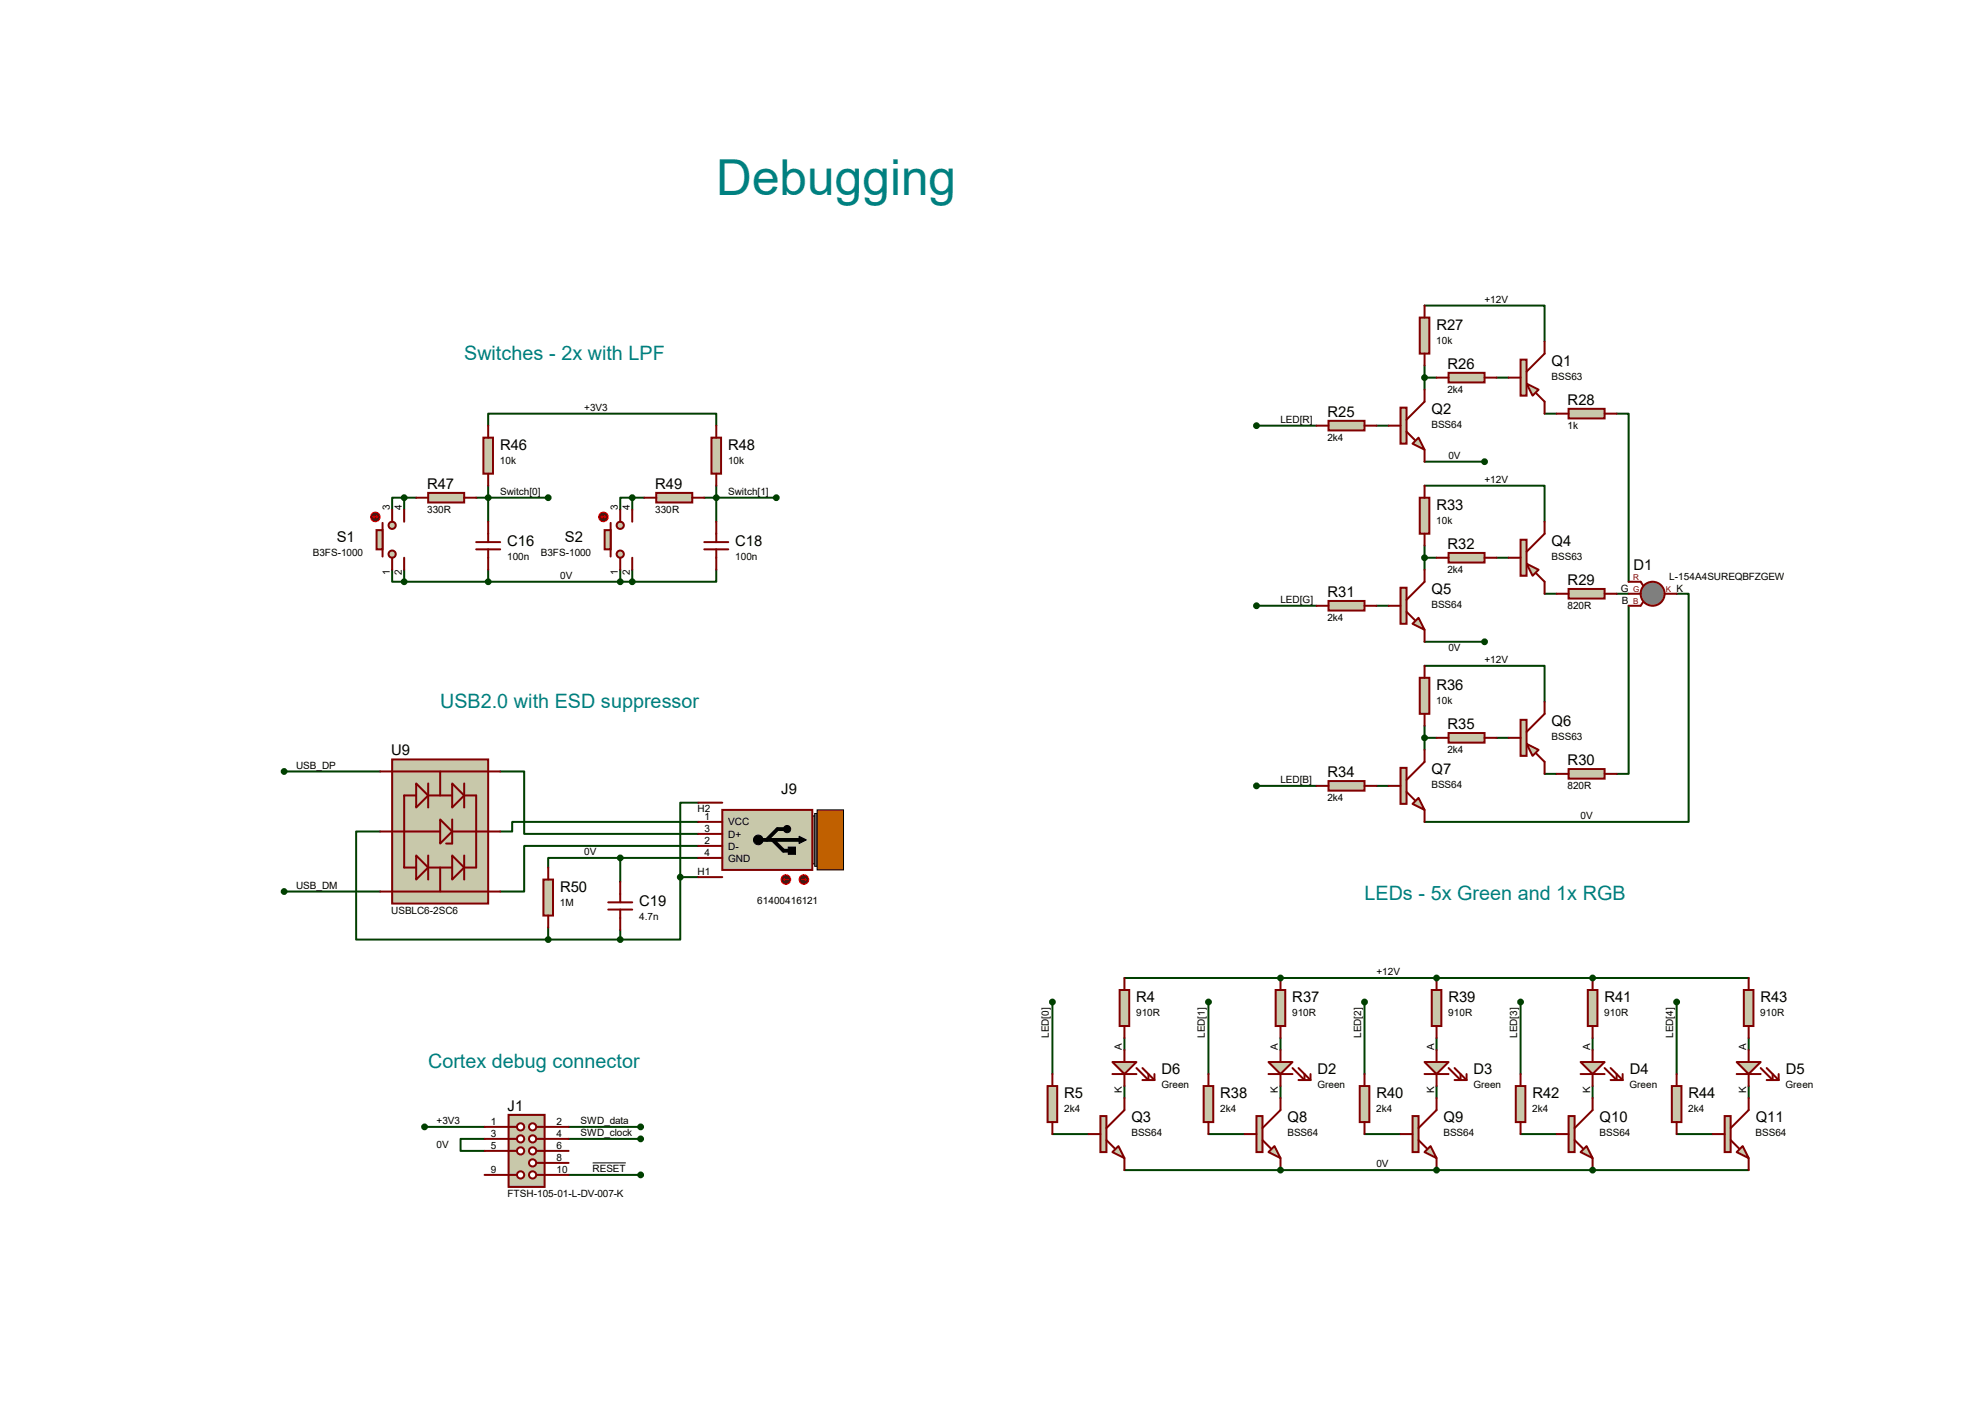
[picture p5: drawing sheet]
<svg xmlns="http://www.w3.org/2000/svg" width="420mm" height="297mm" viewBox="0 0 420 297" stroke-linecap="round" stroke-linejoin="round" font-family="sans-serif">
<g fill="none" stroke="#004000" stroke-width=".42">
<path d="M301.4 64.6h25.4v7.7M301.4 79.9h2.6M301.4 77.3v5.1M316.7 79.9h2.5M265.9 90h12.7M291.3 90h2.5M301.4 97.7h12.7M326.8 87.5h2.6M342.1 87.5h2.5v35.6M301.4 102.7h25.4v7.7M301.4 115.4v5.1M301.4 118h2.6"/>
<path d="M316.7 118h2.5M265.9 128.1h12.7M291.3 128.1h2.5M301.4 135.8h12.7M326.8 125.6h2.6M342.1 125.6h2.5M344.6 128.1v35.6h-2.5M354.8 125.6h2.5v48.3h-55.9M301.4 140.8h25.4v7.7M301.4 153.5v5.1M301.4 156.1h2.6M316.7 156.1h2.5"/>
<path d="M265.9 166.2h12.7M291.3 166.2h2.5M326.8 163.7h2.6M222.7 212v15.2M237.9 219.6v2.5M255.7 212v15.2M270.9 219.6v2.5M288.7 212v15.2M304 219.6v2.5M321.7 212v15.2M337 219.6v2.5M354.8 212v15.2"/>
<path d="M370 219.6v2.5M222.7 239.9h7.6M237.9 229.7v2.6M255.7 239.9h7.6M270.9 229.7v2.6M288.7 239.9h7.6M304 229.7v2.6M321.7 239.9h7.7M337 229.7v2.6M354.8 239.9h7.6M370 229.7v2.6M337 247.5h33"/>
</g>
<circle cx="337" cy="247.5" r=".21" fill="#004000"/>
<path d="M304 247.5h33" fill="none" stroke="#004000" stroke-width=".42"/>
<circle cx="304" cy="247.5" r=".21" fill="#004000"/>
<path d="M237.9 247.5h33" fill="none" stroke="#004000" stroke-width=".42"/>
<circle cx="270.9" cy="247.5" r=".21" fill="#004000"/>
<path d="M237.9 206.9h33M270.9 247.5h33.1" fill="none" stroke="#004000" stroke-width=".42"/>
<circle cx="270.9" cy="206.9" r=".21" fill="#004000"/>
<path d="M270.9 206.9h33.1" fill="none" stroke="#004000" stroke-width=".42"/>
<circle cx="304" cy="206.9" r=".21" fill="#004000"/>
<path d="M337 206.9h33" fill="none" stroke="#004000" stroke-width=".42"/>
<circle cx="337" cy="206.9" r=".21" fill="#004000"/>
<g fill="none" stroke="#004000" stroke-width=".42">
<path d="M103.3 90v-2.5h48.3v2.5M85.5 105.3h-2.5v2.5M85.5 105.3h2.6M85.5 105.3v2.5M100.8 105.3h15.2M103.3 102.7v7.7M133.8 105.3h-2.6v2.5M133.8 105.3h2.5M133.8 105.3v2.5M149 105.3h15.3M151.6 102.7v7.7M83 120.5v2.6h2.5"/>
<path d="M85.5 120.5v2.6M85.5 123.1h48.3M103.3 120.5v2.6M131.2 120.5v2.6M133.8 120.5v2.6M151.6 120.5v2.6h-17.8M60.1 163.2h20.3M80.4 175.9h-5v22.9h40.6M105.8 163.2h5.1v13.2h36.8M147.7 173.9h-39.3v2h-2.6M147.7 178.9h-36.8v9.7h-5.1M147.7 169.8h-3.8v15.7"/>
<path d="M60.1 188.6h20.3M116 198.8h15.2M116 196.2v2.6M131.2 181.5h-15.2v2M131.2 181.5v5.1M131.2 196.7v2.1M131.2 181.5h16.5M143.9 185.5v13.3h-12.7M143.9 185.5h3.8M304 206.9h33M89.8 238.4h12.7M120.3 238.4h15.3"/>
<path d="M102.5 240.9h-5v2.6h5M120.3 240.9h15.3M120.3 248.5h15.3"/>
</g>
<path d="M125.4 246h7" fill="none" stroke="#000" stroke-width=".21"/>
<circle cx="349.7" cy="125.6" r="2.54" fill="#808080" stroke="#800000" stroke-width=".42"/>
<path d="M344.6 123.1h2.5l.5 .7M344.6 125.6h2.5M347.6 127.4l-.5 .7h-2.5M352.2 125.6h2.6" fill="none" stroke="#800000" stroke-width=".42"/>
<g fill="#c8c8aa" stroke="#800000" stroke-width=".42">
<path d="M323 81.2l2.5 1.2-1.2 1.3z"/>
<path d="M321.7 76.1h1.3v7.6h-1.3z"/>
</g>
<path d="M319.2 79.9h2.5M326.8 72.3v2.5l-3.8 3.8M325 83.2l1.8 1.8v2.5" fill="none" stroke="#800000" stroke-width=".42"/>
<g fill="#c8c8aa" stroke="#800000" stroke-width=".42">
<path d="M298.9 93.9l1.2-1.3 1.3 2.5z"/>
<path d="M296.3 86.2h1.3v7.7h-1.3z"/>
</g>
<path d="M293.8 90h2.5M297.6 91.3l1.8 1.8M301.4 82.4v2.6l-3.8 3.8M301.4 95.1v2.6" fill="none" stroke="#800000" stroke-width=".42"/>
<g fill="#c8c8aa" stroke="#800000" stroke-width=".42">
<path d="M235.4 243.7l1.2-1.3 1.3 2.6z"/>
<path d="M232.8 236.1h1.3v7.6h-1.3z"/>
</g>
<path d="M230.3 239.9h2.5M237.9 232.3v2.5l-3.8 3.8M234.1 241.2l1.8 1.8M237.9 245v2.5" fill="none" stroke="#800000" stroke-width=".42"/>
<path d="M235.4 224.7h5.1l-2.6 2.5z" fill="#c8c8aa" stroke="#800000" stroke-width=".42"/>
<path d="M235.4 227.2h5.1M237.9 222.1v2.6M237.9 227.2v2.5M240.5 225.9l2.5 2.6v-1.3M241.7 225.9l2.6 2.6M241.7 228.5h2.6M244.3 227.2v1.3" fill="none" stroke="#800000" stroke-width=".42"/>
<path d="M236.9 209.4h2v7.6h-2z" fill="#c8c8aa" stroke="#800000" stroke-width=".42"/>
<path d="M237.9 206.9v2.5M237.9 217v2.6" fill="none" stroke="#800000" stroke-width=".42"/>
<path d="M221.7 229.7h2v7.7h-2z" fill="#c8c8aa" stroke="#800000" stroke-width=".42"/>
<path d="M222.7 227.2v2.5M222.7 237.4v2.5" fill="none" stroke="#800000" stroke-width=".42"/>
<path d="M281.1 89h7.6v2.1h-7.6z" fill="#c8c8aa" stroke="#800000" stroke-width=".42"/>
<path d="M278.6 90h2.5M288.7 90h2.6" fill="none" stroke="#800000" stroke-width=".42"/>
<path d="M306.5 78.9h7.6v2h-7.6z" fill="#c8c8aa" stroke="#800000" stroke-width=".42"/>
<path d="M304 79.9h2.5M314.1 79.9h2.6" fill="none" stroke="#800000" stroke-width=".42"/>
<path d="M300.4 67.2h2v7.6h-2z" fill="#c8c8aa" stroke="#800000" stroke-width=".42"/>
<path d="M301.4 64.6v2.6M301.4 74.8v2.5" fill="none" stroke="#800000" stroke-width=".42"/>
<path d="M331.9 86.5h7.6v2h-7.6z" fill="#c8c8aa" stroke="#800000" stroke-width=".42"/>
<path d="M329.4 87.5h2.5M339.5 87.5h2.6" fill="none" stroke="#800000" stroke-width=".42"/>
<path d="M331.9 124.6h7.6v2h-7.6z" fill="#c8c8aa" stroke="#800000" stroke-width=".42"/>
<path d="M329.4 125.6h2.5M339.5 125.6h2.6" fill="none" stroke="#800000" stroke-width=".42"/>
<path d="M331.9 162.7h7.6v2h-7.6z" fill="#c8c8aa" stroke="#800000" stroke-width=".42"/>
<path d="M329.4 163.7h2.5M339.5 163.7h2.6" fill="none" stroke="#800000" stroke-width=".42"/>
<circle cx="301.4" cy="79.9" r=".51" fill="#004000" stroke="#004000" stroke-width=".42"/>
<g fill="#c8c8aa" stroke="#800000" stroke-width=".42">
<path d="M323 119.3l2.5 1.2-1.2 1.3z"/>
<path d="M321.7 114.2h1.3v7.6h-1.3z"/>
</g>
<path d="M319.2 118h2.5M326.8 110.4v2.5l-3.8 3.8M325 121.3l1.8 1.8v2.5" fill="none" stroke="#800000" stroke-width=".42"/>
<g fill="#c8c8aa" stroke="#800000" stroke-width=".42">
<path d="M298.9 132l1.2-1.3 1.3 2.5z"/>
<path d="M296.3 124.3h1.3v7.7h-1.3z"/>
</g>
<path d="M293.8 128.1h2.5M297.6 129.4l1.8 1.8M301.4 120.5v2.6l-3.8 3.8M301.4 133.2v2.6" fill="none" stroke="#800000" stroke-width=".42"/>
<path d="M281.1 127.1h7.6v2.1h-7.6z" fill="#c8c8aa" stroke="#800000" stroke-width=".42"/>
<path d="M278.6 128.1h2.5M288.7 128.1h2.6" fill="none" stroke="#800000" stroke-width=".42"/>
<path d="M306.5 117h7.6v2h-7.6z" fill="#c8c8aa" stroke="#800000" stroke-width=".42"/>
<path d="M304 118h2.5M314.1 118h2.6" fill="none" stroke="#800000" stroke-width=".42"/>
<path d="M300.4 105.3h2v7.6h-2z" fill="#c8c8aa" stroke="#800000" stroke-width=".42"/>
<path d="M301.4 102.7v2.6M301.4 112.9v2.5" fill="none" stroke="#800000" stroke-width=".42"/>
<circle cx="301.4" cy="118" r=".51" fill="#004000" stroke="#004000" stroke-width=".42"/>
<g fill="#c8c8aa" stroke="#800000" stroke-width=".42">
<path d="M323 157.4l2.5 1.2-1.2 1.3z"/>
<path d="M321.7 152.3h1.3v7.6h-1.3z"/>
</g>
<path d="M319.2 156.1h2.5M325 159.4l1.8 1.8v2.5M326.8 148.5v2.5l-3.8 3.8" fill="none" stroke="#800000" stroke-width=".42"/>
<g fill="#c8c8aa" stroke="#800000" stroke-width=".42">
<path d="M298.9 170.1l1.2-1.3 1.3 2.5z"/>
<path d="M296.3 162.4h1.3v7.7h-1.3z"/>
</g>
<path d="M301.4 158.6v2.6l-3.8 3.8M293.8 166.2h2.5M297.6 167.5l1.8 1.8M301.4 171.3v2.6" fill="none" stroke="#800000" stroke-width=".42"/>
<path d="M281.1 165.2h7.6v2.1h-7.6z" fill="#c8c8aa" stroke="#800000" stroke-width=".42"/>
<path d="M278.6 166.2h2.5M288.7 166.2h2.6" fill="none" stroke="#800000" stroke-width=".42"/>
<path d="M306.5 155.1h7.6v2h-7.6z" fill="#c8c8aa" stroke="#800000" stroke-width=".42"/>
<path d="M304 156.1h2.5M314.1 156.1h2.6" fill="none" stroke="#800000" stroke-width=".42"/>
<path d="M300.4 143.4h2v7.6h-2z" fill="#c8c8aa" stroke="#800000" stroke-width=".42"/>
<path d="M301.4 140.8v2.6M301.4 151v2.5" fill="none" stroke="#800000" stroke-width=".42"/>
<g fill="#004000" stroke="#004000" stroke-width=".42">
<circle cx="301.4" cy="156.1" r=".51"/>
<circle cx="314.1" cy="97.7" r=".51"/>
<circle cx="314.1" cy="135.8" r=".51"/>
<circle cx="265.9" cy="90" r=".51"/>
<circle cx="265.9" cy="128.1" r=".51"/>
<circle cx="265.9" cy="166.2" r=".51"/>
<circle cx="222.7" cy="212" r=".51"/>
</g>
<g fill="#c8c8aa" stroke="#800000" stroke-width=".42">
<path d="M268.4 243.7l1.3-1.3 1.2 2.6z"/>
<path d="M265.9 236.1h1.2v7.6h-1.2z"/>
</g>
<path d="M263.3 239.9h2.6M270.9 232.3v2.5l-3.8 3.8M267.1 241.2l1.8 1.8M270.9 245v2.5" fill="none" stroke="#800000" stroke-width=".42"/>
<path d="M268.4 224.7h5.1l-2.6 2.5z" fill="#c8c8aa" stroke="#800000" stroke-width=".42"/>
<path d="M268.4 227.2h5.1M270.9 222.1v2.6M270.9 227.2v2.5M273.5 225.9l2.5 2.6v-1.3M274.7 225.9l2.6 2.6M274.7 228.5h2.6M277.3 227.2v1.3" fill="none" stroke="#800000" stroke-width=".42"/>
<path d="M269.9 209.4h2v7.6h-2z" fill="#c8c8aa" stroke="#800000" stroke-width=".42"/>
<path d="M270.9 206.9v2.5M270.9 217v2.6" fill="none" stroke="#800000" stroke-width=".42"/>
<path d="M254.7 229.7h2v7.7h-2z" fill="#c8c8aa" stroke="#800000" stroke-width=".42"/>
<path d="M255.7 227.2v2.5M255.7 237.4v2.5" fill="none" stroke="#800000" stroke-width=".42"/>
<circle cx="255.7" cy="212" r=".51" fill="#004000" stroke="#004000" stroke-width=".42"/>
<g fill="#c8c8aa" stroke="#800000" stroke-width=".42">
<path d="M301.4 243.7l1.3-1.3 1.3 2.6z"/>
<path d="M298.9 236.1h1.2v7.6h-1.2z"/>
</g>
<path d="M296.3 239.9h2.6M304 232.3v2.5l-3.9 3.8M300.1 241.2l1.8 1.8M304 245v2.5" fill="none" stroke="#800000" stroke-width=".42"/>
<path d="M301.4 224.7h5.1l-2.5 2.5z" fill="#c8c8aa" stroke="#800000" stroke-width=".42"/>
<path d="M301.4 227.2h5.1M304 222.1v2.6M304 227.2v2.5M306.5 225.9l2.5 2.6v-1.3M307.8 225.9l2.5 2.6M307.8 228.5h2.5M310.3 227.2v1.3" fill="none" stroke="#800000" stroke-width=".42"/>
<path d="M302.9 209.4h2.1v7.6h-2.1z" fill="#c8c8aa" stroke="#800000" stroke-width=".42"/>
<path d="M304 206.9v2.5M304 217v2.6" fill="none" stroke="#800000" stroke-width=".42"/>
<path d="M287.7 229.7h2v7.7h-2z" fill="#c8c8aa" stroke="#800000" stroke-width=".42"/>
<path d="M288.7 227.2v2.5M288.7 237.4v2.5" fill="none" stroke="#800000" stroke-width=".42"/>
<circle cx="288.7" cy="212" r=".51" fill="#004000" stroke="#004000" stroke-width=".42"/>
<g fill="#c8c8aa" stroke="#800000" stroke-width=".42">
<path d="M334.4 243.7l1.3-1.3 1.3 2.6z"/>
<path d="M331.9 236.1h1.3v7.6h-1.3z"/>
</g>
<path d="M329.4 239.9h2.5M337 232.3v2.5l-3.8 3.8M333.2 241.2l1.7 1.8M337 245v2.5" fill="none" stroke="#800000" stroke-width=".42"/>
<path d="M334.4 224.7h5.1l-2.5 2.5z" fill="#c8c8aa" stroke="#800000" stroke-width=".42"/>
<path d="M334.4 227.2h5.1M337 222.1v2.6M337 227.2v2.5M339.5 225.9l2.6 2.6v-1.3M340.8 225.9l2.5 2.6M340.8 228.5h2.5M343.3 227.2v1.3" fill="none" stroke="#800000" stroke-width=".42"/>
<path d="M336 209.4h2v7.6h-2z" fill="#c8c8aa" stroke="#800000" stroke-width=".42"/>
<path d="M337 206.9v2.5M337 217v2.6" fill="none" stroke="#800000" stroke-width=".42"/>
<path d="M320.7 229.7h2v7.7h-2z" fill="#c8c8aa" stroke="#800000" stroke-width=".42"/>
<path d="M321.7 227.2v2.5M321.7 237.4v2.5" fill="none" stroke="#800000" stroke-width=".42"/>
<circle cx="321.7" cy="212" r=".51" fill="#004000" stroke="#004000" stroke-width=".42"/>
<g fill="#c8c8aa" stroke="#800000" stroke-width=".42">
<path d="M367.5 243.7l1.2-1.3 1.3 2.6z"/>
<path d="M364.9 236.1h1.3v7.6h-1.3z"/>
</g>
<path d="M362.4 239.9h2.5M370 232.3v2.5l-3.8 3.8M366.2 241.2l1.8 1.8M370 245v2.5" fill="none" stroke="#800000" stroke-width=".42"/>
<path d="M367.5 224.7h5l-2.5 2.5z" fill="#c8c8aa" stroke="#800000" stroke-width=".42"/>
<path d="M367.5 227.2h5M370 222.1v2.6M370 227.2v2.5M372.5 225.9l2.6 2.6v-1.3M373.8 225.9l2.5 2.6M373.8 228.5h2.5M376.3 227.2v1.3" fill="none" stroke="#800000" stroke-width=".42"/>
<path d="M369 209.4h2v7.6h-2z" fill="#c8c8aa" stroke="#800000" stroke-width=".42"/>
<path d="M370 206.9v2.5M370 217v2.6" fill="none" stroke="#800000" stroke-width=".42"/>
<path d="M353.7 229.7h2.1v7.7h-2.1z" fill="#c8c8aa" stroke="#800000" stroke-width=".42"/>
<path d="M354.8 227.2v2.5M354.8 237.4v2.5" fill="none" stroke="#800000" stroke-width=".42"/>
<g fill="#004000" stroke="#004000" stroke-width=".42">
<circle cx="354.8" cy="212" r=".51"/>
<circle cx="337" cy="247.5" r=".51"/>
<circle cx="304" cy="247.5" r=".51"/>
<circle cx="270.9" cy="247.5" r=".51"/>
<circle cx="270.9" cy="206.9" r=".51"/>
<circle cx="304" cy="206.9" r=".51"/>
<circle cx="337" cy="206.9" r=".51"/>
</g>
<g fill="#c8c8aa" stroke="#800000" stroke-width=".42">
<circle cx="83" cy="111.1" r=".76"/>
<circle cx="83" cy="117.2" r=".76"/>
</g>
<path d="M80.9 110.6v7.1" fill="none" stroke="#800000" stroke-width=".42"/>
<path d="M79.7 112.1h1.2v4.1h-1.2z" fill="#c8c8aa" stroke="#800000" stroke-width=".42"/>
<path d="M83 107.8v2.6M83 118v2.5M85.5 107.8v2.6M85.5 118v2.5" fill="none" stroke="#800000" stroke-width=".42"/>
<circle cx="79.4" cy="109.3" r="1.02" fill="#400000" stroke="#f00" stroke-width=".21"/>
<path d="M78.9 109.3h1M78.9 109.3l.3 .3M79.2 109.1l-.3 .2M79.7 109.1l.2 .2M79.9 109.3l-.2 .3" fill="none" stroke="#f00" stroke-width=".21"/>
<path d="M102.3 92.6h2v7.6h-2z" fill="#c8c8aa" stroke="#800000" stroke-width=".42"/>
<path d="M103.3 90v2.6M103.3 100.2v2.5" fill="none" stroke="#800000" stroke-width=".42"/>
<path d="M90.6 104.3h7.6v2h-7.6z" fill="#c8c8aa" stroke="#800000" stroke-width=".42"/>
<path d="M88.1 105.3h2.5M98.2 105.3h2.6" fill="none" stroke="#800000" stroke-width=".42"/>
<g fill="#004000" stroke="#004000" stroke-width=".42">
<circle cx="85.5" cy="105.3" r=".51"/>
<circle cx="85.5" cy="123.1" r=".51"/>
<circle cx="103.3" cy="105.3" r=".51"/>
<circle cx="116" cy="105.3" r=".51"/>
</g>
<g fill="#c8c8aa" stroke="#800000" stroke-width=".42">
<circle cx="131.2" cy="111.1" r=".76"/>
<circle cx="131.2" cy="117.2" r=".76"/>
</g>
<path d="M129.2 110.6v7.1" fill="none" stroke="#800000" stroke-width=".42"/>
<path d="M127.9 112.1h1.3v4.1h-1.3z" fill="#c8c8aa" stroke="#800000" stroke-width=".42"/>
<path d="M131.2 107.8v2.6M131.2 118v2.5M133.8 107.8v2.6M133.8 118v2.5" fill="none" stroke="#800000" stroke-width=".42"/>
<circle cx="127.7" cy="109.3" r="1.02" fill="#400000" stroke="#f00" stroke-width=".21"/>
<path d="M127.2 109.3h1M127.2 109.3l.2 .3M127.4 109.1l-.2 .2M127.9 109.1l.3 .2M128.2 109.3l-.3 .3" fill="none" stroke="#f00" stroke-width=".21"/>
<path d="M150.5 92.6h2.1v7.6h-2.1z" fill="#c8c8aa" stroke="#800000" stroke-width=".42"/>
<path d="M151.6 90v2.6M151.6 100.2v2.5" fill="none" stroke="#800000" stroke-width=".42"/>
<path d="M138.9 104.3h7.6v2h-7.6z" fill="#c8c8aa" stroke="#800000" stroke-width=".42"/>
<path d="M136.3 105.3h2.6M146.5 105.3h2.5" fill="none" stroke="#800000" stroke-width=".42"/>
<g fill="#004000" stroke="#004000" stroke-width=".42">
<circle cx="133.8" cy="105.3" r=".51"/>
<circle cx="133.8" cy="123.1" r=".51"/>
<circle cx="151.6" cy="105.3" r=".51"/>
<circle cx="164.3" cy="105.3" r=".51"/>
<circle cx="103.3" cy="123.1" r=".51"/>
<circle cx="131.2" cy="123.1" r=".51"/>
</g>
<path d="M107.6 235.8h7.6v15.3h-7.6z" fill="#c8c8aa" stroke="#800000" stroke-width=".42"/>
<path d="M107.6 238.4h1.8" fill="none" stroke="#800000" stroke-width=".42"/>
<circle cx="110.2" cy="238.4" r=".76" fill="#fff" stroke="#800000" stroke-width=".42"/>
<path d="M107.6 240.9h1.8" fill="none" stroke="#800000" stroke-width=".42"/>
<circle cx="110.2" cy="240.9" r=".76" fill="#fff" stroke="#800000" stroke-width=".42"/>
<path d="M107.6 243.5h1.8" fill="none" stroke="#800000" stroke-width=".42"/>
<circle cx="110.2" cy="243.5" r=".76" fill="#fff" stroke="#800000" stroke-width=".42"/>
<path d="M113.5 238.4h1.7" fill="none" stroke="#800000" stroke-width=".42"/>
<circle cx="112.7" cy="238.4" r=".76" fill="#fff" stroke="#800000" stroke-width=".42"/>
<path d="M113.5 240.9h1.7" fill="none" stroke="#800000" stroke-width=".42"/>
<circle cx="112.7" cy="240.9" r=".76" fill="#fff" stroke="#800000" stroke-width=".42"/>
<path d="M113.5 243.5h1.7" fill="none" stroke="#800000" stroke-width=".42"/>
<circle cx="112.7" cy="243.5" r=".76" fill="#fff" stroke="#800000" stroke-width=".42"/>
<path d="M113.5 246h1.7" fill="none" stroke="#800000" stroke-width=".42"/>
<circle cx="112.7" cy="246" r=".76" fill="#fff" stroke="#800000" stroke-width=".42"/>
<path d="M107.6 248.5h1.8" fill="none" stroke="#800000" stroke-width=".42"/>
<circle cx="110.2" cy="248.5" r=".76" fill="#fff" stroke="#800000" stroke-width=".42"/>
<path d="M113.5 248.5h1.7" fill="none" stroke="#800000" stroke-width=".42"/>
<circle cx="112.7" cy="248.5" r=".76" fill="#fff" stroke="#800000" stroke-width=".42"/>
<path d="M102.5 238.4h5.1M115.2 238.4h5.1M102.5 240.9h5.1M102.5 243.5h5.1M102.5 248.5h5.1M115.2 240.9h5.1M115.2 243.5h5.1M115.2 246h5.1M115.2 248.5h5.1" fill="none" stroke="#800000" stroke-width=".42"/>
<g fill="#004000" stroke="#004000" stroke-width=".42">
<circle cx="89.8" cy="238.4" r=".51"/>
<circle cx="135.6" cy="238.4" r=".51"/>
<circle cx="135.6" cy="240.9" r=".51"/>
<circle cx="135.6" cy="248.5" r=".51"/>
</g>
<g fill="#808080" stroke="#000" stroke-width=".21">
<path d="M171.9 172.6h1v10.2h-1z"/>
<path d="M172.4 172.1h.5v11.2h-.5z"/>
</g>
<path d="M172.9 171.3h5.6v12.7h-5.6z" fill="#c06000" stroke="#000" stroke-width=".21"/>
<path d="M152.8 171.3h19.1v12.7h-19.1z" fill="#c8c8aa" stroke="#800000" stroke-width=".42"/>
<g fill="#000" stroke="#000" stroke-width=".21">
<path d="M166.8 179.2h1.5v1.5h-1.5zM169.1 176.9l1.5 .8-1.5 .7z"/>
<circle cx="160.4" cy="177.7" r="1.02"/>
<circle cx="166.5" cy="175.4" r=".76"/>
</g>
<path d="M161.5 177.7h8.3M163.5 177.7l2.3 2.3h1.8M166.3 175.4h-1.8l-2.3 2.3" fill="none" stroke="#000" stroke-width=".8"/>
<path d="M147.7 173.9h5.1M147.7 176.4h5.1M147.7 178.9h5.1M147.7 169.8h5.1M147.7 181.5h5.1M147.7 185.5h5.1" fill="none" stroke="#800000" stroke-width=".42"/>
<circle cx="166.3" cy="186.1" r="1.02" fill="#400000" stroke="#f00" stroke-width=".21"/>
<path d="M165.8 186.1l.2 .2M165.8 186.1h1M166 185.8l-.2 .3" fill="none" stroke="#f00" stroke-width=".21"/>
<circle cx="170.1" cy="186.1" r="1.02" fill="#400000" stroke="#f00" stroke-width=".21"/>
<path d="M169.6 186.1h1M170.3 185.8l.3 .3M170.6 186.1l-.3 .2" fill="none" stroke="#f00" stroke-width=".21"/>
<path d="M115 186.1h2v7.6h-2z" fill="#c8c8aa" stroke="#800000" stroke-width=".42"/>
<path d="M83 163.2h20.3M116 183.5v2.6M116 193.7v2.5" fill="none" stroke="#800000" stroke-width=".42"/>
<g fill="#c8c8aa" stroke="#800000" stroke-width=".42">
<path d="M83 160.7h20.3v30.4h-20.3z"/>
<path d="M95.7 165.7l2.5 2.6-2.5 2.5z"/>
</g>
<path d="M98.2 165.7v5.1" fill="none" stroke="#800000" stroke-width=".42"/>
<path d="M93.1 173.4l2.6 2.5-2.6 2.5z" fill="#c8c8aa" stroke="#800000" stroke-width=".42"/>
<path d="M95.7 173.4v5h-1.3" fill="none" stroke="#800000" stroke-width=".42"/>
<path d="M88.1 165.7l2.5 2.6-2.5 2.5z" fill="#c8c8aa" stroke="#800000" stroke-width=".42"/>
<path d="M90.6 165.7v5.1" fill="none" stroke="#800000" stroke-width=".42"/>
<path d="M88.1 181l2.5 2.5-2.5 2.6z" fill="#c8c8aa" stroke="#800000" stroke-width=".42"/>
<path d="M90.6 181v5.1" fill="none" stroke="#800000" stroke-width=".42"/>
<path d="M95.7 181l2.5 2.5-2.5 2.6z" fill="#c8c8aa" stroke="#800000" stroke-width=".42"/>
<g fill="none" stroke="#800000" stroke-width=".42">
<path d="M100.8 116.2h5M100.8 114.7h5M103.3 110.4v4.3M103.3 116.2v4.3M149 116.2h5.1M149 114.7h5.1M151.6 110.4v4.3M151.6 116.2v4.3M80.4 175.9h12.7M80.4 163.2h25.4M88.1 168.3h-2.6v15.2h2.6M90.6 168.3h5.1"/>
<path d="M93.1 163.2v5.1M95.7 175.9h10.1M98.2 168.3h2.6v15.2h-2.6M80.4 188.6h25.4M90.6 183.5h5.1M93.1 183.5v5.1M98.2 181v5.1M128.7 192.4h5.1M128.7 190.9h5.1M131.2 186.6v4.3M131.2 192.4v4.3"/>
</g>
<g fill="#004000" stroke="#004000" stroke-width=".42">
<circle cx="131.2" cy="181.5" r=".51"/>
<circle cx="131.2" cy="198.8" r=".51"/>
<circle cx="116" cy="198.8" r=".51"/>
<circle cx="60.1" cy="163.2" r=".51"/>
<circle cx="60.1" cy="188.6" r=".51"/>
<circle cx="143.9" cy="185.5" r=".51"/>
</g>
<text font-size="10.5" fill="#008080" x="151.5" y="41.1">Debugging</text>
<g font-size="4.2" fill="#008080">
<text x="98.2" y="76.1">Switches - 2x with LPF</text>
<text x="93.1" y="149.7">USB2.0 with ESD suppressor</text>
<text x="288.7" y="190.4">LEDs - 5x Green and 1x RGB</text>
<text x="90.6" y="225.9">Cortex debug connector</text>
</g>
<g font-size="3.1">
<text x="303.9" y="69.8">R27</text>
<text x="306.3" y="78">R26</text>
<text x="328.3" y="77.4">Q1</text>
<text x="280.9" y="88.1">R25</text>
<text x="302.9" y="87.6">Q2</text>
<text x="331.7" y="85.6">R28</text>
<text x="105.8" y="95.2">R46</text>
<text x="154.1" y="95.2">R48</text>
<text x="90.4" y="103.4">R47</text>
<text x="138.6" y="103.4">R49</text>
<text x="303.9" y="107.9">R33</text>
<text x="71.2" y="114.6">S1</text>
<text x="107.3" y="115.5">C16</text>
<text x="119.5" y="114.6">S2</text>
<text x="155.6" y="115.5">C18</text>
<text x="306.3" y="116.1">R32</text>
<text x="328.3" y="115.5">Q4</text>
<text x="302.9" y="125.7">Q5</text>
<text x="331.7" y="123.7">R29</text>
<text x="345.6" y="120.5">D1</text>
<text x="280.9" y="126.2">R31</text>
<text x="303.9" y="146">R36</text>
<text x="306.3" y="154.2">R35</text>
<text x="328.3" y="153.6">Q6</text>
<text x="82.8" y="159.8">U9</text>
<text x="331.7" y="161.8">R30</text>
<text x="165.3" y="167.9">J9</text>
<text x="280.9" y="164.3">R34</text>
<text x="302.9" y="163.8">Q7</text>
<text x="118.5" y="188.7">R50</text>
<text x="135.3" y="191.7">C19</text>
<text x="240.4" y="212">R4</text>
<text x="273.4" y="212">R37</text>
<text x="306.5" y="212">R39</text>
<text x="339.5" y="212">R41</text>
<text x="372.5" y="212">R43</text>
<text x="245.8" y="227.3">D6</text>
<text x="278.8" y="227.3">D2</text>
<text x="311.8" y="227.3">D3</text>
<text x="344.8" y="227.3">D4</text>
<text x="377.8" y="227.3">D5</text>
<text x="225.2" y="232.4">R5</text>
<text x="258.2" y="232.4">R38</text>
<text x="291.2" y="232.4">R40</text>
<text x="324.2" y="232.4">R42</text>
<text x="357.3" y="232.4">R44</text>
<text x="107.4" y="235">J1</text>
<text x="239.4" y="237.4">Q3</text>
<text x="272.4" y="237.4">Q8</text>
<text x="305.4" y="237.4">Q9</text>
<text x="338.5" y="237.4">Q10</text>
<text x="371.5" y="237.4">Q11</text>
</g>
<g font-size="2.1">
<text x="314.1" y="64.1">+12V</text>
<text x="303.9" y="72.7">10k</text>
<text x="306.3" y="83.1">2k4</text>
<text x="328.3" y="80.3">BSS63</text>
<text x="123.6" y="86.9">+3V3</text>
<text x="270.9" y="89.5">LED[R]</text>
<text x="280.9" y="93.2">2k4</text>
<text x="302.9" y="90.5">BSS64</text>
<text x="331.7" y="90.7">1k</text>
<text x="105.8" y="98.1">10k</text>
<text x="154" y="98.1">10k</text>
<text x="306.5" y="97.1">0V</text>
<text x="82.5" y="107.8" transform="rotate(-90 82.5 107.8)">3</text>
<text x="85" y="107.8" transform="rotate(-90 85 107.8)">4</text>
<text x="105.8" y="104.7">Switch[0]</text>
<text x="130.7" y="107.8" transform="rotate(-90 130.7 107.8)">3</text>
<text x="133.3" y="107.8" transform="rotate(-90 133.3 107.8)">4</text>
<text x="154.1" y="104.7">Switch[1]</text>
<text x="314.1" y="102.2">+12V</text>
<text x="90.4" y="108.5">330R</text>
<text x="138.6" y="108.5">330R</text>
<text x="303.9" y="110.8">10k</text>
<text x="66.2" y="117.6">B3FS-1000</text>
<text x="107.3" y="118.4">100n</text>
<text x="114.4" y="117.6">B3FS-1000</text>
<text x="155.6" y="118.4">100n</text>
<text x="328.3" y="118.4">BSS63</text>
<text x="82.5" y="121.7" transform="rotate(-90 82.5 121.7)">1</text>
<text x="85" y="121.7" transform="rotate(-90 85 121.7)">2</text>
<text x="118.5" y="122.5">0V</text>
<text x="130.7" y="121.7" transform="rotate(-90 130.7 121.7)">1</text>
<text x="133.3" y="121.7" transform="rotate(-90 133.3 121.7)">2</text>
<text x="306.3" y="121.2">2k4</text>
<text x="342.9" y="125.2">G</text>
<text x="353.2" y="122.7">L-154A4SUREQBFZGEW</text>
<text x="354.7" y="125.2">K</text>
<text x="270.9" y="127.6">LED[G]</text>
<text x="280.9" y="131.3">2k4</text>
<text x="302.9" y="128.6">BSS64</text>
<text x="331.7" y="128.8">820R</text>
<text x="343.2" y="127.8">B</text>
<text x="306.5" y="137.7">0V</text>
<text x="314.1" y="140.3">+12V</text>
<text x="303.9" y="148.9">10k</text>
<text x="306.3" y="159.3">2k4</text>
<text x="328.3" y="156.5">BSS63</text>
<text x="62.6" y="162.6">USB_DP</text>
<text x="270.9" y="165.7">LED[B]</text>
<text x="302.9" y="166.7">BSS64</text>
<text x="331.7" y="166.9">820R</text>
<text x="147.6" y="171.7">H2</text>
<text x="149.1" y="173.5">1</text>
<text x="280.9" y="169.4">2k4</text>
<text x="334.4" y="173.3">0V</text>
<text x="149.1" y="176">3</text>
<text x="149.1" y="178.6">2</text>
<text x="154.1" y="174.6">VCC</text>
<text x="154.1" y="177.2">D+</text>
<text x="154.1" y="179.7">D-</text>
<text x="123.6" y="180.9">0V</text>
<text x="147.6" y="185.2">H1</text>
<text x="149.1" y="181.1">4</text>
<text x="154.1" y="182.2">GND</text>
<text x="62.6" y="188">USB_DM</text>
<text x="118.5" y="191.6">1M</text>
<text x="160.2" y="191.3">61400416121</text>
<text x="82.8" y="193.3">USBLC6-2SC6</text>
<text x="135.2" y="194.6">4.7n</text>
<text x="291.2" y="206.3">+12V</text>
<text x="240.4" y="215">910R</text>
<text x="273.4" y="215">910R</text>
<text x="306.4" y="215">910R</text>
<text x="339.4" y="215">910R</text>
<text x="372.5" y="215">910R</text>
<text x="221.9" y="219.6" transform="rotate(-90 221.9 219.6)">LED[0]</text>
<text x="255" y="219.6" transform="rotate(-90 255 219.6)">LED[1]</text>
<text x="288" y="219.6" transform="rotate(-90 288 219.6)">LED[2]</text>
<text x="321" y="219.6" transform="rotate(-90 321 219.6)">LED[3]</text>
<text x="354" y="219.6" transform="rotate(-90 354 219.6)">LED[4]</text>
<text x="237.4" y="222.1" transform="rotate(-90 237.4 222.1)">A</text>
<text x="270.4" y="222.1" transform="rotate(-90 270.4 222.1)">A</text>
<text x="303.4" y="222.1" transform="rotate(-90 303.4 222.1)">A</text>
<text x="336.4" y="222.1" transform="rotate(-90 336.4 222.1)">A</text>
<text x="369.5" y="222.1" transform="rotate(-90 369.5 222.1)">A</text>
<text x="237.4" y="231.1" transform="rotate(-90 237.4 231.1)">K</text>
<text x="245.7" y="230.2">Green</text>
<text x="270.4" y="231.1" transform="rotate(-90 270.4 231.1)">K</text>
<text x="278.7" y="230.2">Green</text>
<text x="303.4" y="231.1" transform="rotate(-90 303.4 231.1)">K</text>
<text x="311.8" y="230.2">Green</text>
<text x="336.4" y="231.1" transform="rotate(-90 336.4 231.1)">K</text>
<text x="344.8" y="230.2">Green</text>
<text x="369.5" y="231.1" transform="rotate(-90 369.5 231.1)">K</text>
<text x="377.8" y="230.2">Green</text>
<text x="92.4" y="237.8">+3V3</text>
<text x="103.9" y="238">1</text>
<text x="117.8" y="238">2</text>
<text x="122.8" y="237.8">SWD_data</text>
<text x="225.2" y="235.3">2k4</text>
<text x="258.2" y="235.3">2k4</text>
<text x="291.2" y="235.3">2k4</text>
<text x="324.2" y="235.3">2k4</text>
<text x="357.2" y="235.3">2k4</text>
<text x="92.4" y="242.9">0V</text>
<text x="103.9" y="240.5">3</text>
<text x="103.9" y="243.1">5</text>
<text x="117.8" y="240.5">4</text>
<text x="117.8" y="243.1">6</text>
<text x="117.8" y="245.6">8</text>
<text x="122.8" y="240.3">SWD_clock</text>
<text x="239.4" y="240.4">BSS64</text>
<text x="272.4" y="240.4">BSS64</text>
<text x="305.4" y="240.4">BSS64</text>
<text x="338.4" y="240.4">BSS64</text>
<text x="371.4" y="240.4">BSS64</text>
<text x="103.9" y="248.2">9</text>
<text x="117.8" y="248.2">10</text>
<text x="125.4" y="247.9">RESET</text>
<text x="291.2" y="246.9">0V</text>
<text x="107.4" y="253.2">FTSH-105-01-L-DV-007-K</text>
</g>
<g font-size="1.7" fill="#800000">
<text x="345.6" y="122.7">R</text>
<text x="345.6" y="125.3">G</text>
<text x="352.4" y="125.3">K</text>
<text x="345.6" y="127.8">B</text>
</g>
</svg>
